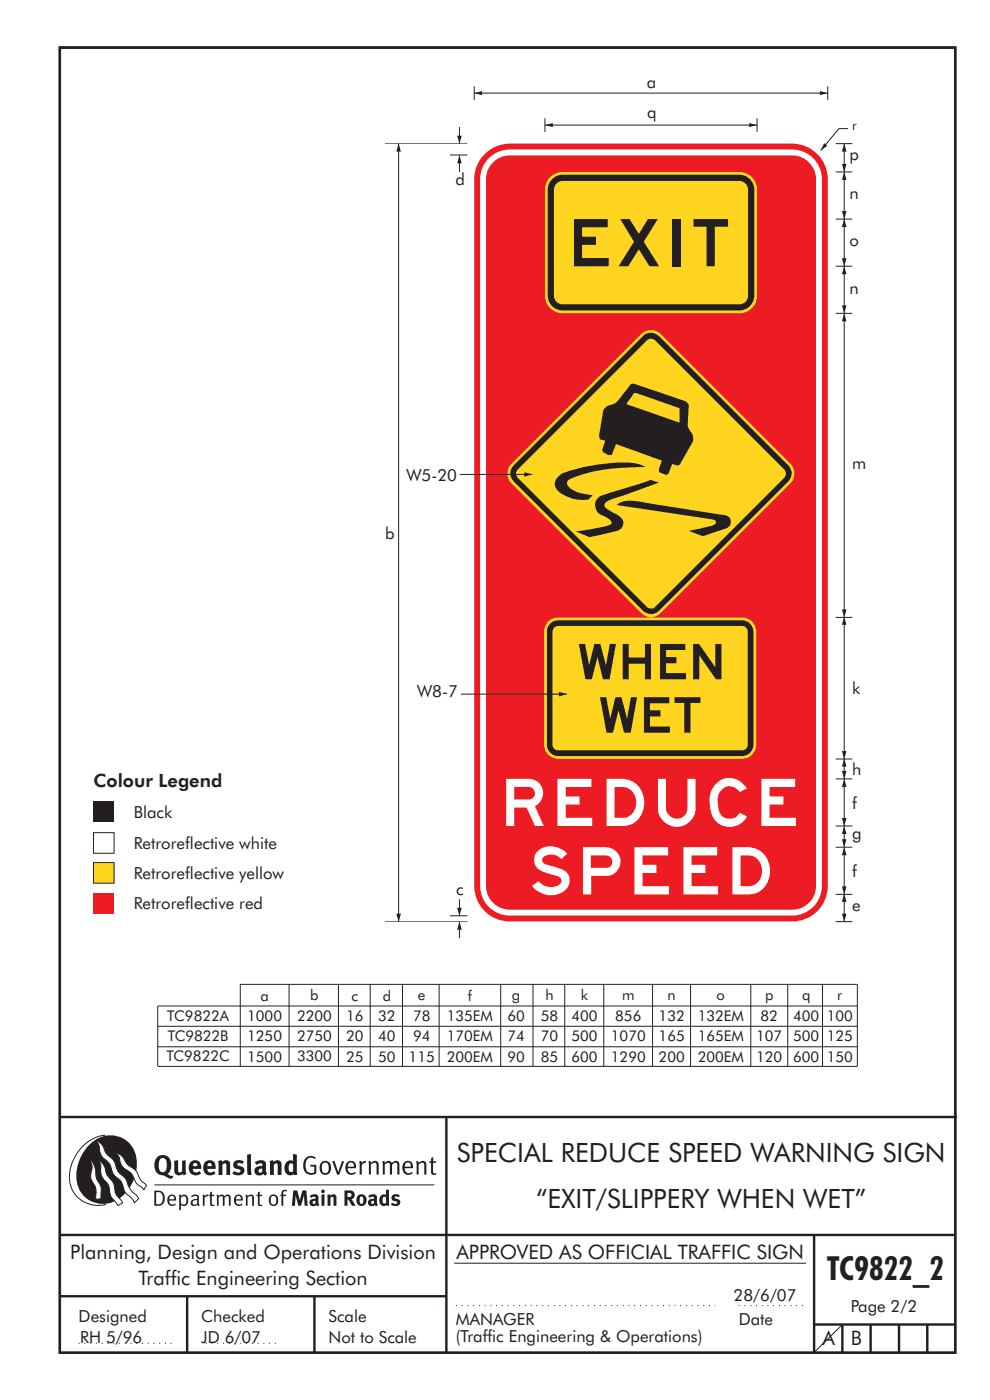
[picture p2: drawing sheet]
<svg xmlns="http://www.w3.org/2000/svg" width="210mm" height="297mm" viewBox="0 0 210 297" stroke-linecap="round" stroke-linejoin="round" font-family="sans-serif">
<g fill="none" stroke="#231f20" stroke-width=".51">
<path d="M12.7 10.1h189.9v276.9h-189.9zM12.7 237h190.3M94.7 236.9v50.1M12.7 262h190M12.7 275h82M39.7 275v12M66.7 275v12M172.7 262v25M172.7 281h30M178.7 281v6M184.7 281v6M190.7 281v6"/>
<path d="M196.7 281v6"/>
</g>
<path d="M96.3 268h74.7" fill="none" stroke="#231f20" stroke-width=".21"/>
<path d="M96.7 277h55M156.7 277h14M16.7 285h20.3M43.7 285h15" fill="none" stroke="#231f20" stroke-width=".21" stroke-dasharray=".2 1" stroke-linecap="butt"/>
<path d="M19.8 170h4.4v4.4h-4.4z" fill-rule="evenodd" fill="#231f20"/>
<path d="M19.8 176.6h4.4v4.4h-4.4z" fill-rule="evenodd" fill="#fff" stroke="#231f20" stroke-width=".21"/>
<path d="M19.8 183h4.4v4.4h-4.4z" fill-rule="evenodd" fill="#ffd520" stroke="#231f20" stroke-width=".21"/>
<path d="M19.8 189.4h4.4v4.4h-4.4z" fill-rule="evenodd" fill="#ed1c24"/>
<g fill="none" stroke="#231f20" stroke-width=".21">
<path d="M33.5 217.7h148.4M50.9 208.8h130.9M51 208.8v17.4M61.3 208.8v17.4M71.8 208.8v17.4M78.5 208.8v17.4M85.4 208.8v17.4M93.1 208.8v17.4M106.2 208.8v17.4M113.1 208.8v17.4M119.8 208.8v17.4M128.1 208.8v17.4"/>
<path d="M138.4 208.8v17.4M146.5 208.8v17.4M159.3 208.8v17.4M167.1 208.8v17.4M174.5 208.8v17.4M181.9 213.4h-148.4v12.8M181.9 208.8v17.4M33.5 222.1h148.4M33.5 226.2h148.4"/>
</g>
<path d="M102.4 33.1a7.5 7.5 0 0 1 5.7-2.6h60a7.5 7.5 0 0 1 7.5 7.5v150a7.5 7.5 0 0 1-7.5 7.5h-60a7.5 7.5 0 0 1-7.5-7.5v-150a7.5 7.5 0 0 1 1.8-4.9zM103.7 33.6a6.3 6.3 0 0 1 4.4-1.9h60a6.3 6.3 0 0 1 6.2 6.3v150a6.3 6.3 0 0 1-6.2 6.2h-60a6.3 6.3 0 0 1-6.3-6.2v-150a6.2 6.2 0 0 1 1.9-4.4zM104.9 34.2a5 5 0 0 1 3.2-1.2h60a5 5 0 0 1 5 5v150a5 5 0 0 1-5 5h-60a5 5 0 0 1-5-5v-150a5 5 0 0 1 1.8-3.8z" fill-rule="evenodd" fill="#ed1c24"/>
<path d="M179.1 189.6v5.9" fill="none" stroke="#231f20" stroke-width=".21"/>
<g fill="#231f20">
<path d="M179.1 189.6l.5 1.7h-1z"/>
<path d="M178.6 193.8h1l-.5 1.7z"/>
</g>
<path d="M179.1 179.7v10" fill="none" stroke="#231f20" stroke-width=".21"/>
<g fill="#231f20">
<path d="M179.1 179.7l.5 1.7h-1z"/>
<path d="M178.6 188h1l-.5 1.7z"/>
</g>
<path d="M179.1 165.2v10" fill="none" stroke="#231f20" stroke-width=".21"/>
<g fill="#231f20">
<path d="M179.1 165.2l.5 1.7h-1z"/>
<path d="M178.6 173.5h1l-.5 1.7z"/>
</g>
<path d="M179.1 160.9v4.3" fill="none" stroke="#231f20" stroke-width=".21"/>
<g fill="#231f20">
<path d="M179.1 160.9l.5 1.7h-1z"/>
<path d="M178.6 163.5h1l-.5 1.7z"/>
</g>
<path d="M179.1 130.9v30.1" fill="none" stroke="#231f20" stroke-width=".21"/>
<g fill="#231f20">
<path d="M179.1 130.9l.5 1.6h-1z"/>
<path d="M178.6 159.3h1l-.5 1.7z"/>
</g>
<path d="M179.1 66.5v64.5" fill="none" stroke="#231f20" stroke-width=".21"/>
<g fill="#231f20">
<path d="M179.1 66.5l.5 1.7h-1z"/>
<path d="M178.6 129.3h1l-.5 1.7z"/>
</g>
<path d="M179.1 175.2v4.5" fill="none" stroke="#231f20" stroke-width=".21"/>
<g fill="#231f20">
<path d="M179.1 175.2l.5 1.7h-1z"/>
<path d="M178.6 178h1l-.5 1.7z"/>
</g>
<path d="M177.3 131h3.5M177.3 179.7h3.5M177.3 175.2h3.5M177.3 165.2h3.5M177.3 161h3.5M177.3 189.7h3.5" fill="none" stroke="#231f20" stroke-width=".21"/>
<g fill="#fff">
<path d="M118.3 165.2h7.1v1.8h-5.4v2h2.9v1.7h-2.9v2.8h5.6v1.7h-7.3z"/>
<path d="M139.6 165.2h1.7v6.2a2.27 2.27 0 0 0 2.2 2.3 2.27 2.27 0 0 0 2.3-2.2v-6.3h1.7v6.3a4 4 0 0 1-3.9 3.9 4 4 0 0 1-4-3.8z"/>
<path d="M152.2 166a4.1 4.1 0 0 1 6.2 1.2l-1.5 .8a2.53 2.53 0 0 0-2.9-1.1 2.53 2.53 0 0 0-1.8 2.7 4.8 4.8 0 0 0 1.1 3.6 2.48 2.48 0 0 0 3.6-.8l1.5 .8a4.1 4.1 0 0 1-4.4 2.1 4.1 4.1 0 0 1-3.3-3.6 5.5 5.5 0 0 1 1.5-5.7z"/>
<path d="M161.5 165.2h7.2v1.8h-5.5v2h3v1.7h-3v2.8h5.6v1.7h-7.3z"/>
<path d="M114 180.6a4.6 4.6 0 0 1 6.3 .5l-1.2 1.2a2.74 2.74 0 0 0-4.1-.2 1.28 1.28 0 0 0 1.5 1.5l.8 .2a4.3 4.3 0 0 1 3.4 2.2 3.2 3.2 0 0 1-3 3.8 5.1 5.1 0 0 1-4.8-1.9l1.3-1a3.3 3.3 0 0 0 4.7 .6 1.08 1.08 0 0 0 0-1.2 1.08 1.08 0 0 0-1-.5l-.7-.2a6 6 0 0 1-3.5-1.8 2.74 2.74 0 0 1 .3-3.2z"/>
<path d="M134.6 179.7h7.1v1.8h-5.4v2h2.9v1.7h-2.9v2.8h5.6v1.7h-7.3z"/>
<path d="M145 179.7h7.1v1.8h-5.4v2h2.9v1.7h-2.9v2.8h5.6v1.7h-7.3z"/>
<path d="M107.4 165.2v10h1.7v-3.9h2.6l1.8 3.9h1.8l-1.8-4.2a3 3 0 0 0 1.6-3.4 3 3 0 0 0-2.9-2.4zM109.1 166.9h3.1a1.34 1.34 0 0 1 1.3 1.4 1.34 1.34 0 0 1-1.3 1.3h-3.1z"/>
<path d="M128.7 165.2v10h3.4a4.8 4.8 0 0 0 4.4-6.2 4.6 4.6 0 0 0-4.6-3.8zM130.4 167a4.1 4.1 0 0 1 3.4 .6 3.5 3.5 0 0 1-1.1 5.8l-2.3 .1z"/>
<path d="M123.7 179.7v10h1.7v-3.9h3.3a3 3 0 0 0 2.9-3.1 3 3 0 0 0-3.1-3zM125.3 181.5h3.1a1.33 1.33 0 0 1 1.5 1.3 1.33 1.33 0 0 1-1.4 1.3h-3.2z"/>
<path d="M155.4 179.7v10h3.4a4.8 4.8 0 0 0 4.4-6.2 4.6 4.6 0 0 0-4.6-3.8zM157.1 181.5a4.1 4.1 0 0 1 3.4 .6 3.5 3.5 0 0 1-1.1 5.8l-2.3 .1z"/>
</g>
<path d="M108.5 98.4l27.5-27.5a2.99 2.99 0 0 1 4.2 0l27.5 27.5a2.99 2.99 0 0 1 0 4.2l-27.5 27.4a2.99 2.99 0 0 1-4.2 0l-27.5-27.4a2.99 2.99 0 0 1 0-4.2z" fill-rule="evenodd" fill="#ffd520"/>
<path d="M136.4 71.3a2.41 2.41 0 0 1 3.4 0l27.4 27.4a2.41 2.41 0 0 1 0 3.4l-27.4 27.5a2.4 2.4 0 0 1-3.4 0l-27.5-27.5a2.38 2.38 0 0 1 0-3.4z" fill-rule="evenodd" fill="#231f20"/>
<path d="M137.3 72.2a1.24 1.24 0 0 1 1.6-.1l27.4 27.5a1.25 1.25 0 0 1 0 1.8l-27.4 27.4-.8 .3-.8-.3-27.4-27.4a1.22 1.22 0 0 1 0-1.8z" fill-rule="evenodd" fill="#ffd520"/>
<path d="M134.4 83.5l.2-.1h.5l8.9 3.1 .1 .1v3l-11.3-3.9zM128.4 86.5l-.4 .6-.8 4.8a1.2 1.2 0 0 0 .3 1.4l.9 .2-.6 1.8v.5a2.08 2.08 0 0 0 1.7 .7l.3-.1 .9-2.2 9.7 3.5-.6 1.8v.5l.1 .2 1.6 .5 .3-.3 .8-2 1 .4 .6-.2 2.7-4.8a2.77 2.77 0 0 0-.8-2.9l-.2-.6 .2-4.1a1.21 1.21 0 0 0-.7-1.1l-10.4-3.5a1.07 1.07 0 0 0-1.3 .1l-2.9 3.6-.6 .4-1.2 .3zM118.3 101.2a2.05 2.05 0 0 0 .6 3.4 8.1 8.1 0 0 0 5.8 1.4l1-.9a9.1 9.1 0 0 1-5-1.8 .97 .97 0 0 1 .1-1.6 38.1 38.1 0 0 1 14.9-2.6h1.3a14.4 14.4 0 0 0-8.3-.8 34.8 34.8 0 0 0-9.6 2.2zM127 105.5a2.36 2.36 0 0 0-.7 2.4 2.36 2.36 0 0 0 1.9 1.6 2.28 2.28 0 0 1 1.5 1.6 16.6 16.6 0 0 1-4.5 1.2l-3.1 .4 3 1.3 5.2-1.2a1.79 1.79 0 0 0 1.8-1.4 1.79 1.79 0 0 0-.9-2l-1.5-.8a3.1 3.1 0 0 1-1.5-1.4 1.67 1.67 0 0 1 1.3-1.2l10.3-3.6-1.9-.6-1.5 .6-8.5 2.6zM130.8 107.1a6 6 0 0 1 5.3-.6l16.9 2.7a1.65 1.65 0 0 1 2 1.9 1.8 1.8 0 0 1-1.6 1.2l-4.3 1.5-3-1.2 4.7-1a.85 .85 0 0 0 .9-1.1l-1-.4z" fill-rule="evenodd" fill="#231f20"/>
<path d="M116.1 132.1a3 3 0 0 1 2.3-1.1h39a3 3 0 0 1 3 3v24a3 3 0 0 1-3 3h-39a3 3 0 0 1-3-3v-24l.1-.7z" fill-rule="evenodd" fill="#ffd520"/>
<path d="M116.9 132.1l1-.4 .5-.1h39a2.43 2.43 0 0 1 2.4 2.4v24a2.43 2.43 0 0 1-2.4 2.4h-39a2.43 2.43 0 0 1-2.4-2.4v-24a2.42 2.42 0 0 1 .9-1.9z" fill-rule="evenodd" fill="#231f20"/>
<path d="M117.4 133.3l.6-.5h.4h39a1.2 1.2 0 0 1 1.2 1.2v24a1.2 1.2 0 0 1-1.2 1.2h-39a1.2 1.2 0 0 1-1.2-1.2v-24z" fill-rule="evenodd" fill="#ffd520"/>
<g fill="#231f20">
<path d="M122.8 136.6h1.3l.9 4.5 1.1-4.5h1.2l1.2 4.6 .9-4.6h1.3l-1.4 7.5h-1.4l-1.2-4.7-1.1 4.7h-1.4z"/>
<path d="M132.1 136.6h1.3v2.9h3.4v-2.9h1.3v7.5h-1.3v-3.3h-3.4v3.3h-1.3z"/>
<path d="M140 136.6h5.4v1.3h-4.1v1.5h2.2v1.3h-2.2v2.1h4.2v1.3h-5.5z"/>
<path d="M147 136.6h1.3l3.4 5v-5h1.3v7.5h-1.1l-3.6-5.1v5.1h-1.3z"/>
<path d="M127.3 147.9h1.3l.8 4.5 1.1-4.5h1.3l1.2 4.6 .8-4.6h1.3l-1.3 7.5h-1.4l-1.2-4.7-1.2 4.7h-1.3z"/>
<path d="M136.6 147.9h5.4v1.3h-4.1v1.5h2.2v1.3h-2.2v2.1h4.2v1.3h-5.5z"/>
<path d="M143.1 147.9h5.5v1.2h-2.1v6.3h-1.3v-6.3h-2.1z"/>
</g>
<path d="M97.5 100.6h15.4" fill="none" stroke="#231f20" stroke-width=".21"/>
<path d="M111.2 100.2l1.7 .4-1.7 .5z" fill="#231f20"/>
<path d="M97.8 147.3h22.5" fill="none" stroke="#231f20" stroke-width=".21"/>
<path d="M118.6 146.8l1.7 .5-1.7 .4z" fill="#231f20"/>
<path d="M116.7 37.6a3.7 3.7 0 0 1 2.6-1.1h37.5a3.8 3.8 0 0 1 3.8 3.7v22.5a3.8 3.8 0 0 1-3.8 3.8h-37.5a3.8 3.8 0 0 1-3.7-3.8v-22.5a3.7 3.7 0 0 1 1.1-2.6z" fill-rule="evenodd" fill="#ffd520"/>
<path d="M117.1 38a3.1 3.1 0 0 1 2.2-.9h37.5a3.2 3.2 0 0 1 3.2 3.1v22.5a3.2 3.2 0 0 1-3.2 3.2h-37.5a3.2 3.2 0 0 1-3.1-3.2v-22.5a3.1 3.1 0 0 1 .9-2.2z" fill-rule="evenodd" fill="#231f20"/>
<path d="M118 38.8l.8-.5h.5h37.5a1.96 1.96 0 0 1 2 1.9v22.5a1.96 1.96 0 0 1-2 2h-37.5a1.96 1.96 0 0 1-1.9-2v-22.5l.1-.5z" fill-rule="evenodd" fill="#ffd520" stroke="#231f20" stroke-width=".21"/>
<g fill="#231f20">
<path d="M121.8 46.5h7.1v1.7h-5.4v2h2.9v1.7h-2.9v2.8h5.6v1.8h-7.3z"/>
<path d="M131.6 46.5h2l1.9 3.1 1.9-3.1h2.1l-3 4.8 3.3 5.2h-2l-2.3-3.6-2.2 3.6h-2.1l3.3-5.2z"/>
<path d="M142.7 46.5h1.7v10h-1.7z"/>
<path d="M147.1 46.5h7.3v1.6h-2.8v8.4h-1.7v-8.4h-2.8z"/>
</g>
<path d="M177.3 56.5h3.5M179.1 56.5v10" fill="none" stroke="#231f20" stroke-width=".21"/>
<g fill="#231f20">
<path d="M179.1 56.5l.5 1.7h-1z"/>
<path d="M178.6 64.8h1l-.5 1.7z"/>
</g>
<path d="M179.1 46.5v10M177.3 66.5h3.5" fill="none" stroke="#231f20" stroke-width=".21"/>
<g fill="#231f20">
<path d="M179.1 46.5l.5 1.7h-1z"/>
<path d="M178.6 54.8h1l-.5 1.7z"/>
</g>
<path d="M179.1 30.5v6" fill="none" stroke="#231f20" stroke-width=".21"/>
<g fill="#231f20">
<path d="M179.1 30.5l.5 1.7h-1z"/>
<path d="M178.6 34.8h1l-.5 1.7z"/>
</g>
<path d="M100.6 19.8h75M175.6 18.3v2.9M177.3 36.5h3.5M177.3 30.5h3.5" fill="none" stroke="#231f20" stroke-width=".21"/>
<g fill="#231f20">
<path d="M100.6 19.8l1.6-.5v.9z"/>
<path d="M173.9 19.3l1.7 .5-1.7 .4z"/>
</g>
<path d="M179.9 27.3h-1.9l-3.9 4.6" fill="none" stroke="#231f20" stroke-width=".21"/>
<path d="M174.8 30.4l.7 .5-1.4 1z" fill="#231f20"/>
<path d="M97.5 190.8v3.5" fill="none" stroke="#231f20" stroke-width=".21"/>
<path d="M97 192.6h.9l-.4 1.7z" fill="#231f20"/>
<path d="M97.5 27v3.5" fill="none" stroke="#231f20" stroke-width=".21"/>
<path d="M97 28.8h.9l-.4 1.7z" fill="#231f20"/>
<path d="M97.5 195.5v3.5" fill="none" stroke="#231f20" stroke-width=".21"/>
<path d="M97.5 195.5l.4 1.7h-.9z" fill="#231f20"/>
<path d="M97.5 33v3.5" fill="none" stroke="#231f20" stroke-width=".21"/>
<path d="M97.5 33l.4 1.7h-.9z" fill="#231f20"/>
<path d="M84.6 30.5v165" fill="none" stroke="#231f20" stroke-width=".21"/>
<g fill="#231f20">
<path d="M84.6 30.5l.4 1.7h-.9z"/>
<path d="M84.1 193.8h.9l-.4 1.7z"/>
</g>
<path d="M100.6 18.3v2.9M81.6 30.5h17.5M95.4 32.9h3.7M179.1 36.5v10M81.6 195.5h17.5M95.4 194.3h3.7M177.3 195.5h3.5" fill="none" stroke="#231f20" stroke-width=".21"/>
<g fill="#231f20">
<path d="M179.1 36.5l.5 1.7h-1z"/>
<path d="M178.6 44.8h1l-.5 1.7z"/>
</g>
<path d="M115.6 26.5h45M160.6 25.1v2.9M177.3 46.5h3.5" fill="none" stroke="#231f20" stroke-width=".21"/>
<g fill="#231f20">
<path d="M115.6 26.5l1.7-.4v.9z"/>
<path d="M158.9 26.1l1.7 .4-1.7 .5z"/>
</g>
<path d="M115.6 25.1v2.9M178.6 281l-5.9 5.9" fill="none" stroke="#231f20" stroke-width=".21"/>
<g fill="#231f20">
<path d="M64.9 245.6a1.61 1.61 0 0 1 2.1 0l-.2 .3a1.17 1.17 0 0 0-1.4-.2 1.17 1.17 0 0 0-.6 1.3 1.42 1.42 0 0 0 1.2 1.8l.7-.1v-1.2h-.8l-.1-.4h1.3v1.8a1.82 1.82 0 0 1-2.2 0 1.82 1.82 0 0 1-.6-2.1l.2-.7z" fill-rule="evenodd"/>
<path d="M68.2 246.5a1.77 1.77 0 0 0 .4 2.7 1.39 1.39 0 0 0 1.4-.5 1.39 1.39 0 0 0 .2-1.5 1.19 1.19 0 0 0-2-.7zM68.5 246.8a.83 .83 0 0 1 1 .1 .83 .83 0 0 1 .2 .9 .75 .75 0 0 1-.6 1.1 .75 .75 0 0 1-.8-.9v-.9z" fill-rule="evenodd"/>
<path d="M70.5 246.3h.4l.8 2.4 .8-2.4h.5l-1.1 2.9h-.4z" fill-rule="evenodd"/>
<path d="M73.6 246.7a1.74 1.74 0 0 0 .5 2.5l.9-.1 .5-.2-.2-.3a.89 .89 0 0 1-1.1 .2 .89 .89 0 0 1-.4-1h1.7a1.15 1.15 0 0 0-.4-1.4 1.15 1.15 0 0 0-1.5 .3zM74 246.8a.67 .67 0 0 1 .8-.1 .67 .67 0 0 1 .3 .8h-1.3z" fill-rule="evenodd"/>
<path d="M76.2 246.4l.4-.1 .1 .4 .5-.4h.5l-.2 .5a.61 .61 0 0 0-.8 .6v1.8h-.4z" fill-rule="evenodd"/>
<path d="M78.1 246.4l.5-.1 .1 .4a.89 .89 0 0 1 .9-.4 .89 .89 0 0 1 .7 .7v2.2h-.4v-2.2l-.1-.2-.3-.1-.8 .3v2.2h-.4z" fill-rule="evenodd"/>
<path d="M81.1 246.4l.4-.1 .1 .4a.83 .83 0 0 1 .8-.4 .83 .83 0 0 1 .7 .4 .86 .86 0 0 1 .9-.4 .86 .86 0 0 1 .7 .7v2.2h-.4l-.1-2.4a.5 .5 0 0 0-.8 .1l-.2 .2v2.1h-.5v-2.3l-.4-.2-.7 .3v2.2h-.4z" fill-rule="evenodd"/>
<path d="M85.7 246.7a1.74 1.74 0 0 0 .5 2.5l.9-.1 .5-.2-.2-.3a.89 .89 0 0 1-1.1 .2 .89 .89 0 0 1-.4-1h1.7a1.15 1.15 0 0 0-.5-1.4 1.15 1.15 0 0 0-1.4 .3zM86 246.8a.67 .67 0 0 1 .9-.1 .67 .67 0 0 1 .3 .8h-1.3z" fill-rule="evenodd"/>
<path d="M88.3 246.4l.4-.1 .1 .4a.89 .89 0 0 1 .9-.4 .89 .89 0 0 1 .7 .7v2.2h-.4v-2.2l-.1-.2-.3-.1-.8 .3v2.2h-.4z" fill-rule="evenodd"/>
<path d="M91.5 245.6l.4-.1v.8h.7l-.2 .4h-.5v2.1l.1 .1h.5l.1 .3a.71 .71 0 0 1-1.2-.6v-1.9h-.3v-.4h.3z" fill-rule="evenodd"/>
<path d="M37 246.3l.8-.2v2a.46 .46 0 0 0 .2 .6 .46 .46 0 0 0 .6-.2v-2.2l.8-.2v2.4l.2 .5-.6 .3-.2-.3a1.03 1.03 0 0 1-1.2 .3 1.03 1.03 0 0 1-.6-1.1z" fill-rule="evenodd"/>
<path d="M40.4 246.5a1.64 1.64 0 0 0 0 2.3 1.64 1.64 0 0 0 2.3 .1l-.4-.4a.78 .78 0 0 1-.9 .2 .78 .78 0 0 1-.5-.7h1.8a1.37 1.37 0 0 0-.6-1.7 1.37 1.37 0 0 0-1.7 .2zM41 246.9a.48 .48 0 0 1 .7-.1 .48 .48 0 0 1 .2 .6h-1z" fill-rule="evenodd"/>
<path d="M43.5 246.5a1.65 1.65 0 0 0-.2 2 1.65 1.65 0 0 0 1.9 .7l.5-.3-.3-.4a.78 .78 0 0 1-.9 .3 .78 .78 0 0 1-.5-.8h1.8a1.37 1.37 0 0 0-.6-1.7 1.37 1.37 0 0 0-1.7 .2zM44.1 246.9a.48 .48 0 0 1 .6-.1 .48 .48 0 0 1 .2 .6h-.9z" fill-rule="evenodd"/>
<path d="M46.3 246.3l.7-.2 .1 .4a.95 .95 0 0 1 1-.3 .95 .95 0 0 1 .7 .8v2.3h-.8v-2.3l-.3-.2-.5 .3v2.2h-.8z" fill-rule="evenodd"/>
<path d="M49.7 246.5a1.73 1.73 0 0 1 2-.1l-.2 .5-.6-.2a.42 .42 0 0 0-.6 .3l.2 .2a1.23 1.23 0 0 1 1.4 1.1 1.47 1.47 0 0 1-2.3 .9l-.3-.2 .3-.6 .7 .3a.47 .47 0 0 0 .7-.3 .87 .87 0 0 0-1-.5l-.4-.2-.1-.4z" fill-rule="evenodd"/>
<path d="M54.1 246.5l.3 .6 .3-.2a.62 .62 0 0 1 .9 .1v.4a1.21 1.21 0 0 0-1.3 .3 1.21 1.21 0 0 0-.2 1.3 1.19 1.19 0 0 0 1.7 0l.5 .4 .4-.5-.3-.3v-1.4a.96 .96 0 0 0-1.3-1.1zM55 248l.6-.1v.7a.43 .43 0 0 1-.6 .1 .43 .43 0 0 1 0-.7z" fill-rule="evenodd"/>
<path d="M57.2 246.3l.7-.2 .1 .4a.95 .95 0 0 1 1-.3 .95 .95 0 0 1 .7 .8v2.3h-.8v-2.3l-.3-.2-.5 .3v2.2h-.8z" fill-rule="evenodd"/>
<path d="M62.2 244.8v1.5a1.29 1.29 0 0 0-1.4 .2 1.29 1.29 0 0 0-.5 1.3 1.24 1.24 0 0 0 .5 1.3 1.24 1.24 0 0 0 1.5 0l.1 .2h.7l-.1-4.4zM61.5 246.9l.4-.1 .3 .2v1.5l-.3 .1a.48 .48 0 0 1-.6-.4 1.52 1.52 0 0 1 .2-1.3z" fill-rule="evenodd"/>
<path d="M52.4 245l.8-.2 .2 4.5h-.8l-.1-.2z" fill-rule="evenodd"/>
</g>
<path d="M22.4 240.8a9 9 0 0 0-7.4 10.9 6.2 6.2 0 0 0 7.5 3.8M32.7 251.4h59.4" fill="none" stroke="#231f20" stroke-width=".21"/>
<path d="M19.1 242.7a5.7 5.7 0 0 1 6.5-1.4 5.7 5.7 0 0 1 3.4 5.7 8.6 8.6 0 0 1-6.2 8.3 5.7 5.7 0 0 1-6.5-7 9.9 9.9 0 0 1 2.8-5.6z" fill-rule="evenodd" fill="#231f20"/>
<path d="M24.4 244.5a3.1 3.1 0 0 1 2.3 2.2l.8 .7a3.2 3.2 0 0 1 2 2.4l.4 .6 1.2 1.1-.6 .9-.2-.3a3.5 3.5 0 0 1-1.9-2.1 3.8 3.8 0 0 0-2.1-2.2 3.5 3.5 0 0 1-1-2.2zM20.4 241.9a3.4 3.4 0 0 1 1.9 2.4l.7 .9a3.3 3.3 0 0 1 1.7 2.6 4.4 4.4 0 0 0 1.7 2l.3 .3a6.1 6.1 0 0 0 2.5 3.7l.2 .5-.9 .9a6.1 6.1 0 0 0-1.9-2.3l-.4-.7a3.6 3.6 0 0 0-1.9-2.8l-.6-1a3.6 3.6 0 0 0-1.9-2.8 3.7 3.7 0 0 1-.8-2.4zM21 246.1a3.4 3.4 0 0 1 1.5 2.7l.6 1a3.8 3.8 0 0 1 1.4 3.1l.3 .7 1.2 1.6-1 .5-.5-.7a3.2 3.2 0 0 1-1.3-2.8 4.3 4.3 0 0 0-1.4-2.2 4.7 4.7 0 0 1-.5-3zM19.2 246.1a5.1 5.1 0 0 1 1.2 3.7l.3 .7a3.1 3.1 0 0 1 .7 2.9l.1 .9-1.1 .2-.1-.8a3.5 3.5 0 0 0-.9-3.3 3.6 3.6 0 0 1 .1-2.5z" fill-rule="evenodd" fill="#fff" stroke="#231f20" stroke-width=".21"/>
<g fill="#231f20">
<path d="M33.4 245.5a2.51 2.51 0 0 0 .4 3.7l.8 .1a2.78 2.78 0 0 0 2 .7l.2-.6h-.6l-.7-.3a2.56 2.56 0 0 0 0-3.8 1.83 1.83 0 0 0-2.1 .2zM34 245.8a.87 .87 0 0 1 1 .1 .87 .87 0 0 1 .4 .9v.4a1.17 1.17 0 0 1-.9 1.5l-.3-.1a2.38 2.38 0 0 1-.2-2.8z" fill-rule="evenodd"/>
<path d="M33.1 252.9v2.6a1.12 1.12 0 0 0 1.2-.3 1.12 1.12 0 0 0 .2-1.2l-.1-.5-.3-.5zM32.7 252.6h1.1a1.67 1.67 0 0 1 1.2 1.6 1.67 1.67 0 0 1-1.3 1.6h-1zM36.1 253.9l-.2 .5h1.1a.55 .55 0 0 0-.3-.6 .55 .55 0 0 0-.6 .1zM35.8 253.7a.95 .95 0 0 1 1.2-.1 .95 .95 0 0 1 .4 1.1h-1.5a.72 .72 0 0 0 .4 .8 .72 .72 0 0 0 .9-.2l.1 .3a1.15 1.15 0 0 1-1.5 0 1.15 1.15 0 0 1-.2-1.5zM38.4 254.1v1.1a.7 .7 0 0 0 .9 .2 .7 .7 0 0 0 .2-.9 .61 .61 0 0 0-.4-.7 .61 .61 0 0 0-.7 .3zM38 253.5l.3-.1 .1 .4a.95 .95 0 0 1 1.2-.2 .95 .95 0 0 1 .3 1.2 .92 .92 0 0 1-.5 .9 .92 .92 0 0 1-1-.1v1.1l-.4 .1zM40.9 254.8a.5 .5 0 0 0 .2 .8 .5 .5 0 0 0 .7-.4v-.6zM40.5 253.7a1 1 0 0 1 1.7 .3v1.4l.2 .2-.2 .3-.3-.4a.78 .78 0 0 1-1.4 0 .78 .78 0 0 1 .8-1.1h.5a.58 .58 0 0 0-.3-.7 .58 .58 0 0 0-.7 .2zM43 253.5l.3-.1 .1 .4 .3-.3 .5-.1-.2 .4a.52 .52 0 0 0-.6 .5v1.5h-.4zM44.6 252.9l.4-.1-.1 .7h.6l-.1 .2h-.5v1.5a.35 .35 0 0 0 .6 .3v.3a.57 .57 0 0 1-.6 .1 .57 .57 0 0 1-.3-.6v-1.6h-.3v-.2h.3zM45.9 253.5l.4-.1 .1 .4 .2-.2a.64 .64 0 0 1 1 .2 .7 .7 0 0 1 .8-.4 .7 .7 0 0 1 .5 .6v1.8h-.4v-1.7l-.2-.4-.7 .4v1.7h-.3v-1.7a.38 .38 0 0 0-.3-.4 .38 .38 0 0 0-.5 .2l-.1 .2v1.7h-.4zM50.2 253.9l-.2 .5h1.1a.55 .55 0 0 0-.2-.6 .55 .55 0 0 0-.7 .1zM49.9 253.7a.95 .95 0 0 1 1.2-.1 .95 .95 0 0 1 .4 1.1h-1.5a.72 .72 0 0 0 .4 .8 .72 .72 0 0 0 .9-.2l.1 .3a1.15 1.15 0 0 1-1.5 0 1.15 1.15 0 0 1-.2-1.5zM52.1 253.5l.3-.1 .1 .4a.72 .72 0 0 1 .8-.4 .72 .72 0 0 1 .6 .6v1.8h-.4v-1.6a.45 .45 0 0 0-.3-.5 .45 .45 0 0 0-.5 .2l-.2 .2v1.7h-.3zM54.7 252.9l.4-.1v.7h.6l-.1 .2h-.5v1.5a.35 .35 0 0 0 .5 .3v.3a.57 .57 0 0 1-.6 .1 .57 .57 0 0 1-.3-.6v-1.6h-.3v-.2h.3zM57.6 253.8l-.2 .8a.65 .65 0 0 0 .3 .8 .65 .65 0 0 0 .8-.2l.1-.1a.93 .93 0 0 0-.7-1.4zM57.3 253.7a1.12 1.12 0 0 1 1.4 0 1.12 1.12 0 0 1 .2 1.5 1.01 1.01 0 0 1-1.2 .6 1.01 1.01 0 0 1-.7-1.2zM59.9 252.6l.5-.2 .5 .1-.2 .3-.3-.1-.3 .2v.6h.6l-.1 .2h-.5v2.1h-.4v-2.1h-.2v-.2h.2zM62.2 252.5l-.3 3.3h.7l.1-2.3 .6 2.3h.5l.7-2.3 .1 2.3h.7l-.3-3.3h-.9l-.5 2.2-.5-2.2zM65.7 253.7l.3 .4a.51 .51 0 0 1 .5-.3 .51 .51 0 0 1 .4 .4v.1a.88 .88 0 0 0-1.1 .3 .88 .88 0 0 0 .2 1.2 .9 .9 0 0 0 1.1-.2l.3 .3 .4-.4-.3-.3v-1a.87 .87 0 0 0-.4-.9 .87 .87 0 0 0-1 .2zM66.4 254.8l.5-.1v.6l-.1 .1h-.3l-.2-.2zM68.2 253.4v2.4h.6v-2.5zM68.1 252.7a.4 .4 0 0 0 .8 0 .4 .4 0 0 0-.8 0zM69.4 253.5l.1 2.3h.6v-1.7a.33 .33 0 0 1 .4-.2 .33 .33 0 0 1 .2 .3v1.6h.7v-1.8a.75 .75 0 0 0-.6-.6 .75 .75 0 0 0-.8 .2v-.3zM73.1 252.5v3.3h.6v-1.4l.3 .3 .7 1.1h.7l-.9-1.4a.94 .94 0 0 0 .7-1 .94 .94 0 0 0-.9-.9zM73.7 253.1a.51 .51 0 0 1 .7 .1 .51 .51 0 0 1-.1 .7h-.6zM75.9 253.7a1.19 1.19 0 0 0-.1 1.7 1.19 1.19 0 0 0 1.7 0 1.19 1.19 0 0 0 0-1.6 1.19 1.19 0 0 0-1.6-.1zM76.5 253.9l.2-.1a.99 .99 0 0 1 0 1.6 1.06 1.06 0 0 1-.2-1.5zM78.1 253.7l.3 .4a.51 .51 0 0 1 .5-.3 .51 .51 0 0 1 .4 .4v.1a.88 .88 0 0 0-1.1 .3 .88 .88 0 0 0 .2 1.2 .9 .9 0 0 0 1.1-.2l.3 .3 .4-.4-.2-.3v-1a.87 .87 0 0 0-.5-.9 .87 .87 0 0 0-1 .2zM78.9 254.8l.4-.1v.6l-.1 .1h-.3l-.2-.2zM81.9 252.3v1.2a1.2 1.2 0 0 0-1.4 .6 1.2 1.2 0 0 0 .2 1.4l.5 .3 .8-.1v.1h.6l-.1-3.4zM81.4 253.9l.5 .1-.1 1.2a.46 .46 0 0 1-.5 0 .46 .46 0 0 1-.2-.6zM83.3 253.5a.79 .79 0 0 0-.2 1 .79 .79 0 0 0 1 .4 .33 .33 0 0 1 0 .5 .33 .33 0 0 1-.5-.1l-.5-.2-.2 .5a1.15 1.15 0 0 0 1.2 .3 1.15 1.15 0 0 0 .8-1 1.49 1.49 0 0 0-1.2-.8 .4 .4 0 0 1 .3-.3 .4 .4 0 0 1 .4 .1l.2 .1 .2-.4a1.47 1.47 0 0 0-1.5-.1z" fill-rule="evenodd"/>
</g>
<text font-size="7.1" fill="#231f20" x="175.4" y="271.6">TC9822_2</text>
<g font-size="5.6" fill="#231f20">
<text x="96.9" y="246.5">SPECIAL REDUCE SPEED WARNING SIGN</text>
<text x="113.7" y="256.3">“EXIT/SLIPPERY WHEN WET”</text>
</g>
<g font-size="4.2" fill="#231f20">
<text x="14.9" y="267">Planning, Design and Operations Division</text>
<text x="96.8" y="267">APPROVED AS OFFICIAL TRAFFIC SIGN</text>
<text x="29.4" y="272.6">Traffic Engineering Section</text>
<text x="174.4" y="285.3">A</text>
<text x="180.5" y="285.3">B</text>
</g>
<text font-size="3.9" fill="#231f20" x="19.8" y="167">Colour Legend</text>
<g font-size="3.5" fill="#231f20">
<text x="137.2" y="18.6">a</text>
<text x="137.2" y="25.1">q</text>
<text x="180.2" y="33.9">p</text>
<text x="96.6" y="39.1">d</text>
<text x="180.2" y="42.3">n</text>
<text x="180.2" y="52.3">o</text>
<text x="180.2" y="62.3">n</text>
<text x="86.2" y="101.9">W5-20</text>
<text x="180.8" y="99.5">m</text>
<text x="81.7" y="114.3">b</text>
<text x="88.5" y="147.9">W8-7</text>
<text x="180.8" y="147.3">k</text>
<text x="180.8" y="164.4">h</text>
<text x="28.4" y="173.5">Black</text>
<text x="180.8" y="171.6">f</text>
<text x="180.8" y="177.9">g</text>
<text x="28.4" y="180.1">Retroreflective white</text>
<text x="28.4" y="186.4">Retroreflective yellow</text>
<text x="96.7" y="189.9">c</text>
<text x="180.8" y="186.1">f</text>
<text x="28.4" y="192.8">Retroreflective red</text>
<text x="180.8" y="193.4">e</text>
<text x="16.7" y="280.4">Designed</text>
<text x="42.7" y="280.4">Checked</text>
<text x="69.7" y="280.4">Scale</text>
<text x="96.7" y="281">MANAGER</text>
<text x="155.6" y="276">28/6/07</text>
<text x="156.7" y="281">Date</text>
<text x="180.4" y="278.3">Page 2/2</text>
<text x="17" y="284.8">RH 5/96</text>
<text x="42.7" y="284.8">JD 6/07</text>
<text x="69.7" y="285">Not to Scale</text>
<text x="96.7" y="284.7">(Traffic Engineering &amp; Operations)</text>
</g>
<g font-size="3.1" fill="#231f20">
<text x="55.2" y="212.3">a</text>
<text x="65.8" y="212.2">b</text>
<text x="74.5" y="212.3">c</text>
<text x="81.2" y="212.3">d</text>
<text x="88.7" y="212.2">e</text>
<text x="99.2" y="212.3">f</text>
<text x="108.6" y="212.2">g</text>
<text x="115.7" y="212.2">h</text>
<text x="123.2" y="212.2">k</text>
<text x="132" y="212.2">m</text>
<text x="141.6" y="212.2">n</text>
<text x="152" y="212.2">o</text>
<text x="162.3" y="212.2">p</text>
<text x="170.1" y="212.2">q</text>
<text x="177.6" y="212.2">r</text>
<text x="35.5" y="216.5">TC9822A</text>
<text x="35.6" y="220.9">TC9822B</text>
<text x="52.4" y="216.6">1000</text>
<text x="52.4" y="220.9">1250</text>
<text x="63" y="216.5">2200</text>
<text x="63" y="220.9">2750</text>
<text x="73.4" y="216.6">16</text>
<text x="73.4" y="220.9">20</text>
<text x="80.2" y="216.6">32</text>
<text x="80.2" y="220.9">40</text>
<text x="87.6" y="216.6">78</text>
<text x="87.6" y="220.9">94</text>
<text x="94.8" y="216.6">135EM</text>
<text x="94.8" y="220.9">170EM</text>
<text x="107.6" y="216.6">60</text>
<text x="107.6" y="220.9">74</text>
<text x="114.7" y="216.6">58</text>
<text x="114.7" y="220.9">70</text>
<text x="121.2" y="216.6">400</text>
<text x="121.2" y="220.9">500</text>
<text x="129.6" y="220.9">1070</text>
<text x="130.5" y="216.6">856</text>
<text x="139.7" y="216.6">132</text>
<text x="139.7" y="220.9">165</text>
<text x="148" y="216.6">132EM</text>
<text x="148" y="220.9">165EM</text>
<text x="160.4" y="220.9">107</text>
<text x="161.3" y="216.6">82</text>
<text x="168.3" y="216.6">400</text>
<text x="168.3" y="220.9">500</text>
<text x="175.4" y="216.6">100</text>
<text x="175.4" y="220.9">125</text>
<text x="35.3" y="225.2">TC9822C</text>
<text x="52.4" y="225.2">1500</text>
<text x="63" y="225.2">3300</text>
<text x="73.4" y="225.2">25</text>
<text x="80.2" y="225.2">50</text>
<text x="86.7" y="225.2">115</text>
<text x="94.8" y="225.2">200EM</text>
<text x="107.6" y="225.2">90</text>
<text x="114.7" y="225.2">85</text>
<text x="121.2" y="225.2">600</text>
<text x="129.6" y="225.2">1290</text>
<text x="139.7" y="225.2">200</text>
<text x="148" y="225.2">200EM</text>
<text x="160.4" y="225.2">120</text>
<text x="168.3" y="225.2">600</text>
<text x="175.4" y="225.2">150</text>
</g>
<text font-size="2.8" fill="#231f20" x="180.7" y="27.7">r</text>
</svg>
